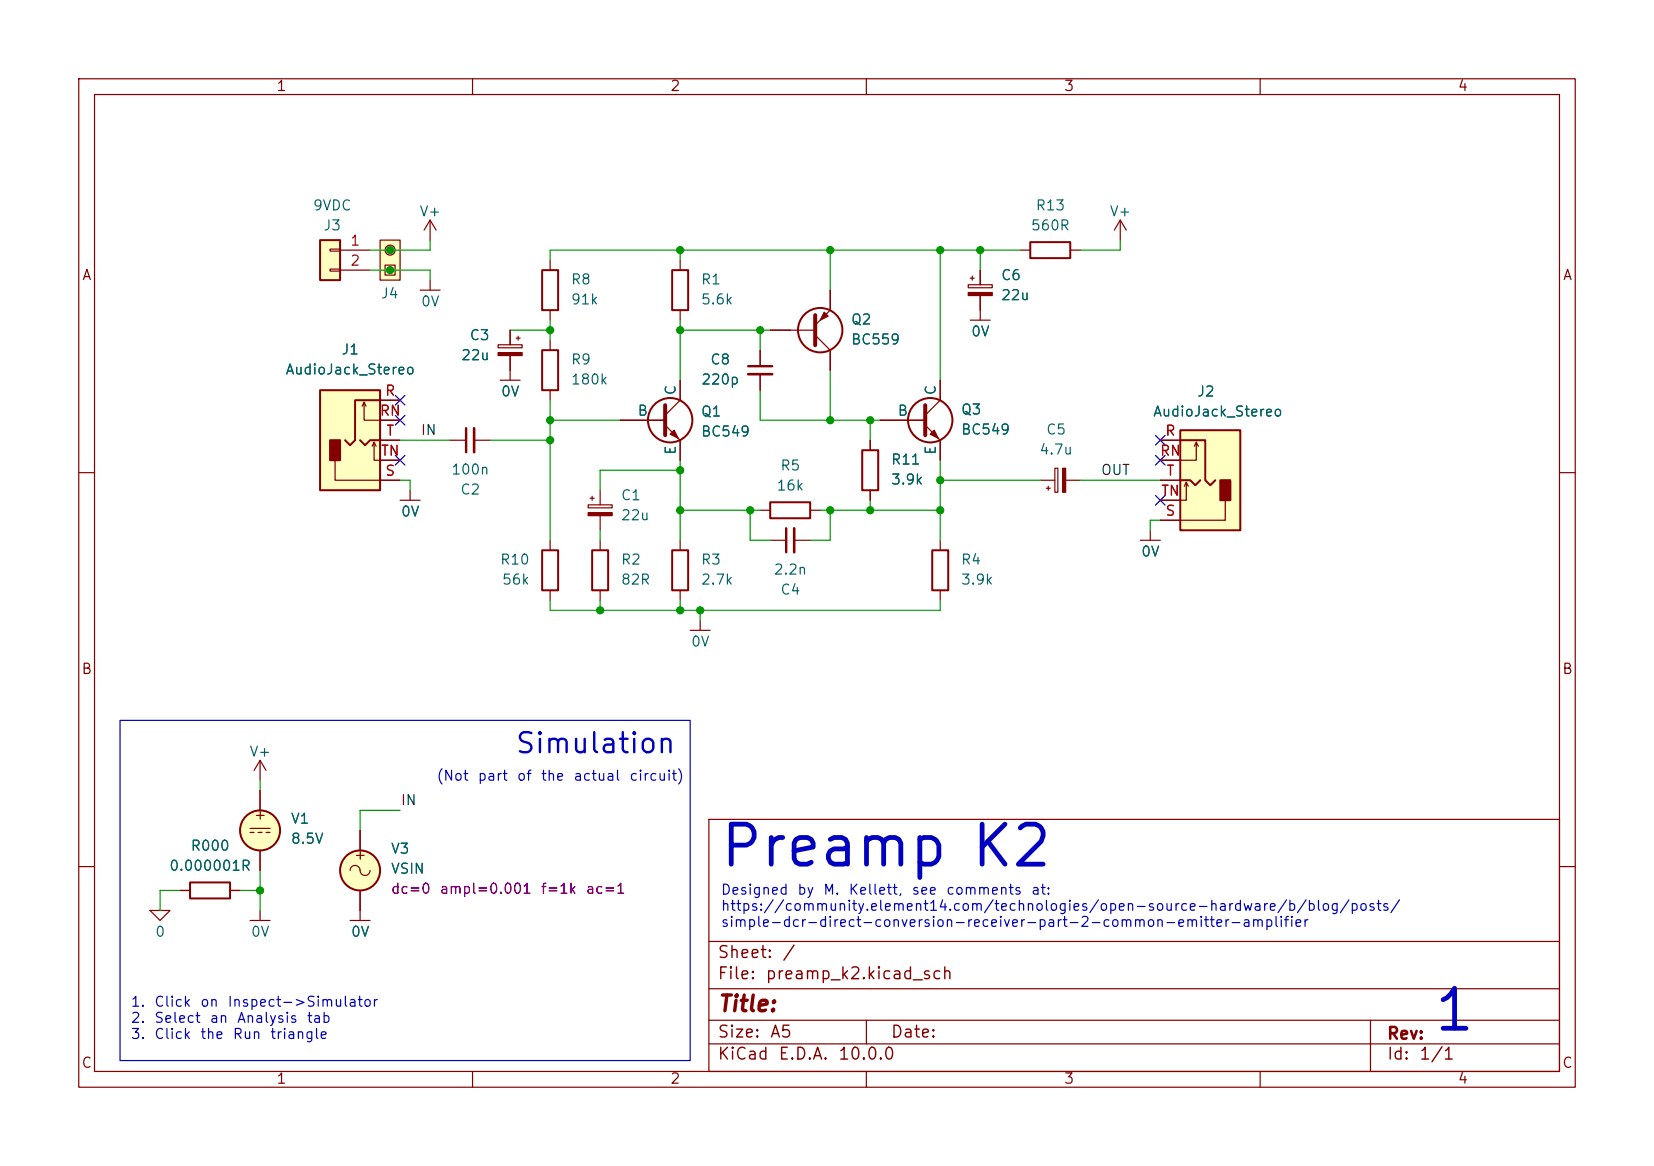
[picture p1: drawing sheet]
<svg xmlns="http://www.w3.org/2000/svg" width="210mm" height="148mm" viewBox="0 0 210 148" stroke-linecap="round" stroke-linejoin="round" font-family="sans-serif">
<g fill="none" stroke="#840000" stroke-width=".15">
<path d="M10 10h190v128h-190zM12 12h186v124h-186zM60 10v2M110 10v2M160 10v2M53.3 36.8h2.6M54.6 35.6v1.2M63.2 43.8h3.1v.3h-3.1zM64.8 41.9v1.9M64.8 45.1v1.9M65.5 42.9h.5M65.8 42.7v.5"/>
<path d="M10 60h2M50.8 63.5h2.5M52.1 62.2v1.3M69.8 68.6v1.3M69.8 74.9v1.3M88.9 78.7v1.3M198 60h2M87.6 80h2.6M10 110h2M90 104h108v32h-108zM90 119.5h108M198 110h2"/>
<path d="M60 136v2M90 132.5h108M90 129.5h108M90 125.5h108M110 136v2M110 129.5v3M160 136v2M174 129.5v6.5"/>
</g>
<path d="M68.8 69.9h2.1v5h-2.1z" fill="none" stroke="#840000" stroke-width=".25"/>
<path d="M63.2 44.8h3.1v.3h-3.1z" fill="#840000" stroke="#840000" stroke-width=".15"/>
<path d="M149.9 54.6h7.6v12.7h-7.6z" fill="#ffffc2"/>
<path d="M149.9 54.6h7.6v12.7h-7.6zM149.9 55.9h3.1v5.1l.7 .6 .6-.6M149.9 61h1.2l.7 .6 .6-.6" fill="none" stroke="#840000" stroke-width=".25"/>
<path d="M154.9 61h1.3v2.5h-1.3z" fill="#840000" stroke="#840000" stroke-width=".25"/>
<path d="M147.3 55.9h2.6M151.9 56.1l-.3 .5M152.1 56.6l-.2-.5v2.3h-4.6M97.8 68.6h2M100.8 68.6h2.1M147.3 61h2.6M150.6 61.2l-.2 .5M150.9 61.7l-.3-.5v2.3h-3.3M155.6 63.5v2.5h-8.3" fill="none" stroke="#840000" stroke-width=".15"/>
<path d="M99.8 67.1v3" fill="none" stroke="#840000" stroke-width=".3"/>
<path d="M100.8 67.1v3" fill="none" stroke="#840000" stroke-width=".33"/>
<path d="M40.6 49.5h7.7v12.7h-7.7z" fill="#ffffc2"/>
<path d="M40.6 49.5h7.7v12.7h-7.7zM45.7 55.9l.7 .6 .6-.6h1.3M48.3 50.8h-3.2v5.1l-.7 .6-.6-.6M85.3 69.9h2.1v5h-2.1z" fill="none" stroke="#840000" stroke-width=".25"/>
<path d="M41.9 55.9h1.3v2.5h-1.3z" fill="#840000" stroke="#840000" stroke-width=".25"/>
<path d="M42.5 58.4v2.6h8.3M46 51.6l.2-.5v2.2h4.6M46.2 51.1l.3 .5M47.2 56.6l.3-.5v2.3h3.3M47.5 56.1l.3 .5M48.3 50.8h2.5M48.3 55.9h2.5M96.5 44.5v2M96.5 47.5v2M86.4 68.6v1.3M86.4 74.9v1.3" fill="none" stroke="#840000" stroke-width=".15"/>
<path d="M95 46.5h3" fill="none" stroke="#840000" stroke-width=".3"/>
<path d="M95 47.5h3" fill="none" stroke="#840000" stroke-width=".33"/>
<path d="M40.6 30.5h2.6v5.1h-2.6z" fill="#ffffc2"/>
<path d="M40.6 30.5h2.6v5.1h-2.6zM97.8 63.8h5.1v2h-5.1z" fill="none" stroke="#840000" stroke-width=".25"/>
<path d="M41.9 31.6h1.3v.3h-1.3zM41.9 34.2h1.3v.2h-1.3zM43.2 31.8h3.8M43.2 34.3h3.8M96.5 64.8h1.3M102.9 64.8h1.2" fill="none" stroke="#840000" stroke-width=".15"/>
<path d="M48.3 30.5h2.5v5.1h-2.5z" fill="#ffffc2"/>
<g fill="none" stroke="#840000" stroke-width=".15">
<path d="M48.3 30.5h2.5v5.1h-2.5zM48.9 33.7h1.3v1.2h-1.3zM49.5 34.3h.1M49.5 31.8h.1M54.6 27.9l-.8 1.3M54.6 27.9l.8 1.3M54.6 27.9v2.6M69.8 33v1.3M69.8 39.4v1.2M86.4 33v1.3M86.4 39.4v1.2M105.4 36.8v2.6l-1.9 1.9"/>
<path d="M122.9 36.1h3.1v.4h-3.1zM123.2 35.3h.5M123.4 35.1v.5M124.5 34.3v1.8M124.5 37.5v3.1M129.5 31.8h1.3M135.9 31.8h1.3M142.2 27.9l-.7 1.3M142.2 27.9l.8 1.3M142.2 27.9v2.6M48.3 53.3h2.5M48.3 55.9h2.5"/>
<path d="M48.3 58.4h2.5M48.3 50.8h2.5M57.1 55.9h2.1M60.2 55.9h2M63.5 48.3h2.5M64.8 41.9v1.9M64.8 45.1v3.2M69.8 43.2v1.3M69.8 49.5v1.3M78.7 53.3h5.8M84.5 54l1.9 1.9v2.5M86.4 48.3v2.5l-1.9 1.9"/>
<path d="M96.5 44.5v2M96.5 47.5v2M97.8 41.9h5.7M103.5 42.5l1.9 2v2.5M110.5 55.9v1.3M111.8 53.3h5.7M117.5 54l1.9 1.9v2.5M119.4 48.3v2.5l-1.9 1.9M123.2 40.6h2.5M133.9 59.4h.4v3.1h-.4zM147.3 55.9h2.6M147.3 58.4h2.6"/>
<path d="M48.3 61h2.5M74.7 64.1h3v.4h-3zM74.9 63.2h.5M75.2 63v.5M76.2 62.2v1.9M76.2 65.5v1.8M76.2 68.6v1.3M76.2 74.9v1.3M110.5 62.2v1.3M119.4 68.6v1.3M119.4 74.9v1.3M132.1 61h1.8"/>
<path d="M132.8 62h.5M133.1 61.7v.5M135.3 61h1.9M144.8 68.6h2.5M146 67.3v1.3M147.3 61h2.6M147.3 66h2.6M147.3 63.5h2.6M33 96.5l-.7 1.3M33 96.5l.8 1.3M33 96.5v2.6M19 115.6h2.6l-1.3 1.2z"/>
<path d="M20.3 115.6h.1M22.9 113h1.2M29.2 113h1.3M31.7 116.8h2.6M31.7 105.2h2.6M31.7 105.7h.6M32.8 105.7h.5M33 100.3v2.6M33 108v2.5M33 115.6v1.2M33.8 105.7h.5M44.4 110.5a.67 .67 0 0 1 .8-.6 .67 .67 0 0 1 .6 .8 .64 .64 0 0 0 .7 .4 .64 .64 0 0 0 .5-.6"/>
<path d="M44.4 116.8h2.6M45.7 105.4v2.6M45.7 113v3.8"/>
<circle cx="49.5" cy="31.7" r=".63"/>
</g>
<g fill="none" stroke="#840000" stroke-width=".25">
<path d="M68.8 34.3h2.1v5.1h-2.1zM85.3 34.3h2.1v5.1h-2.1zM130.8 30.7h5.1v2.1h-5.1zM68.8 44.5h2.1v5h-2.1zM109.5 57.2h2v5h-2zM75.2 69.9h2v5h-2zM118.4 69.9h2v5h-2zM24.1 112h5.1v2h-5.1z"/>
<circle cx="85.1" cy="53.3" r="2.82"/>
<circle cx="104.1" cy="41.9" r="2.82"/>
<circle cx="118.1" cy="53.3" r="2.82"/>
<circle cx="33" cy="105.4" r="2.54"/>
<circle cx="45.7" cy="110.5" r="2.54"/>
</g>
<g fill="#840000" stroke="#840000" stroke-width=".15">
<path d="M74.7 65.1h3v.4h-3z"/>
<path d="M134.9 59.4h.4v3.1h-.4z"/>
<path d="M85.6 54.6l.5 1-1-.5z"/>
<path d="M104.6 39.6l.6 .5-1.1 .5z"/>
<path d="M118.1 55.1l.5-.5 .5 1z"/>
<path d="M122.9 37.1h3.1v.4h-3.1z"/>
</g>
<g fill="#ffffc2" stroke="#ffffc2" stroke-width=".13">
<circle cx="45.7" cy="110.5" r="2.54"/>
<circle cx="33" cy="105.4" r="2.54"/>
</g>
<path d="M84.5 51.4v3.8M103.5 40v3.8M117.5 51.4v3.8" fill="none" stroke="#840000" stroke-width=".51"/>
<path d="M59.2 54.4v3" fill="none" stroke="#840000" stroke-width=".3"/>
<path d="M60.2 54.4v3" fill="none" stroke="#840000" stroke-width=".33"/>
<g fill="none" stroke="#009600" stroke-width=".15">
<path d="M47 34.3h7.6v1.3M54.6 30.5v1.3h-7.6M86.4 31.8v1.2M105.4 31.8v5M119.4 31.8v16.5M124.5 31.8v2.5M129.5 31.8h-59.7v1.2M142.2 30.5v1.3h-5M50.8 55.9h6.3M62.2 55.9h7.6M64.8 41.9h5M69.8 40.6v2.6"/>
<path d="M69.8 50.8v17.8M69.8 53.3h8.9M86.4 59.7h-10.2v2.5M86.4 40.6v7.7M86.4 58.4v10.2M86.4 41.9h11.4M96.5 49.5v3.8h15.3M96.5 41.9v2.6M105.4 47v6.3M110.5 53.3v2.6M119.4 58.4v10.2M50.8 61h1.3v1.2"/>
<path d="M69.8 76.2v1.3h49.6v-1.3M76.2 67.3v1.3M76.2 76.2v1.3M86.4 76.2v1.3M86.4 64.8h10.1M88.9 77.5v1.2M95.2 64.8v3.8h2.6M104.1 64.8h15.3M105.4 64.8v3.8h-2.5M110.5 63.5v1.3M119.4 61h12.7M137.2 61h10.1"/>
<path d="M147.3 66h-1.3v1.3M33 99.1v1.2M22.9 113h-2.6v2.6M30.5 113h2.5M33 110.5v5.1M50.8 102.9h-5.1v2.5"/>
</g>
<path d="M50.2 57.8l1.2 1.2M50.2 52.7l1.2 1.2M50.2 50.2l1.2 1.2M51.4 57.8l-1.2 1.2M51.4 52.7l-1.2 1.2M51.4 50.2l-1.2 1.2M146.7 55.3l1.2 1.2M146.7 57.8l1.2 1.2M147.9 55.3l-1.2 1.2M147.9 57.8l-1.2 1.2M146.7 62.9l1.2 1.2M147.9 62.9l-1.2 1.2" fill="none" stroke="#000084" stroke-width=".15"/>
<path d="M15.2 91.4h72.4v43.2h-72.4z" fill="none" stroke="#0000c2" stroke-width=".15"/>
<g fill="#009600" stroke="#009600" stroke-width=".13">
<circle cx="76.2" cy="77.5" r=".46"/>
<circle cx="69.8" cy="53.3" r=".46"/>
<circle cx="69.8" cy="55.9" r=".46"/>
<circle cx="88.9" cy="77.5" r=".46"/>
<circle cx="86.4" cy="77.5" r=".46"/>
<circle cx="86.4" cy="64.8" r=".46"/>
<circle cx="86.4" cy="59.7" r=".46"/>
<circle cx="86.4" cy="31.8" r=".46"/>
<circle cx="95.2" cy="64.8" r=".46"/>
<circle cx="86.4" cy="41.9" r=".46"/>
<circle cx="96.5" cy="41.9" r=".46"/>
<circle cx="110.5" cy="64.8" r=".46"/>
<circle cx="119.4" cy="64.8" r=".46"/>
<circle cx="105.4" cy="64.8" r=".46"/>
<circle cx="49.5" cy="31.8" r=".46"/>
<circle cx="49.5" cy="34.3" r=".46"/>
<circle cx="69.8" cy="41.9" r=".46"/>
<circle cx="105.4" cy="53.3" r=".46"/>
<circle cx="110.5" cy="53.3" r=".46"/>
<circle cx="105.4" cy="31.8" r=".46"/>
<circle cx="124.5" cy="31.8" r=".46"/>
<circle cx="119.4" cy="31.8" r=".46"/>
<circle cx="119.4" cy="61" r=".46"/>
<circle cx="33" cy="113" r=".46"/>
</g>
<g font-size="5.1" fill="#0000c2">
<text x="91.1" y="111.2">Preamp K2</text>
<text x="181.8" y="132.1">1</text>
</g>
<text font-size="2.5" fill="#0000c2" x="65.3" y="96.2">Simulation</text>
<text font-size="2" fill="#840000" x="91" y="128.9">Title:</text>
<g font-size="1.5" fill="#840000">
<text x="91" y="124.7">File:</text>
<text x="91" y="122">Sheet:</text>
<text x="97.1" y="124.7">preamp_k2.kicad_sch</text>
<text x="99.2" y="122">/</text>
<text x="91" y="134.9">KiCad</text>
<text x="91" y="132.1">Size:</text>
<text x="97.7" y="132.1">A5</text>
<text x="98.7" y="134.9">E.D.A.</text>
<text x="106.3" y="134.9">10.0.0</text>
<text x="113" y="132.1">Date:</text>
<text x="176" y="132.3">Rev:</text>
<text x="176" y="134.9">Id:</text>
<text x="180.1" y="134.9">1/1</text>
</g>
<g font-size="1.3" fill="#840000">
<text x="35" y="11.9">1</text>
<text x="85" y="11.9">2</text>
<text x="135" y="11.9">3</text>
<text x="185" y="11.9">4</text>
<text x="10.3" y="35.9">A</text>
<text x="198.4" y="35.9">A</text>
<text x="10.3" y="85.9">B</text>
<text x="198.3" y="85.9">B</text>
<text x="32.1" y="104.4">+</text>
<text x="44.8" y="109.4">+</text>
<text x="10.3" y="135.9">C</text>
<text x="35" y="137.9">1</text>
<text x="85" y="137.9">2</text>
<text x="135" y="137.9">3</text>
<text x="185" y="137.9">4</text>
<text x="198.3" y="135.9">C</text>
</g>
<g font-size="1.3" fill="#006464">
<text x="39.6" y="27">9VDC</text>
<text x="41" y="29.6">J3</text>
<text x="53.2" y="27.8">V+</text>
<text x="130.8" y="29.6">560R</text>
<text x="131.4" y="27">R13</text>
<text x="140.8" y="27.8">V+</text>
<text x="127" y="35.9">C6</text>
<text x="48.3" y="38.2">J4</text>
<text x="53.4" y="39.2">0V</text>
<text x="72.4" y="36.4">R8</text>
<text x="72.4" y="39">91k</text>
<text x="88.9" y="36.4">R1</text>
<text x="88.9" y="39">5.6k</text>
<text x="108" y="41.5">Q2</text>
<text x="127" y="38.4">22u</text>
<text x="36.2" y="47.9">AudioJack_Stereo</text>
<text x="43.3" y="45.3">J1</text>
<text x="58.4" y="46">22u</text>
<text x="59.5" y="43.5">C3</text>
<text x="72.4" y="46.6">R9</text>
<text x="90.1" y="46.6">C8</text>
<text x="108" y="44">BC559</text>
<text x="123.2" y="43">0V</text>
<text x="63.5" y="50.6">0V</text>
<text x="72.4" y="49.1">180k</text>
<text x="80.9" y="53.1">B</text>
<text x="86.1" y="50.3" transform="rotate(-90 86.1 50.3)">C</text>
<text x="88.9" y="53.2">Q1</text>
<text x="88.9" y="49.1">220p</text>
<text x="113.9" y="53.1">B</text>
<text x="119.1" y="50.3" transform="rotate(-90 119.1 50.3)">C</text>
<text x="121.9" y="52.9">Q3</text>
<text x="146.3" y="53.2">AudioJack_Stereo</text>
<text x="151.9" y="50.6">J2</text>
<text x="86.1" y="57.8" transform="rotate(-90 86.1 57.8)">E</text>
<text x="88.9" y="55.7">BC549</text>
<text x="113" y="59.3">R11</text>
<text x="119.1" y="57.8" transform="rotate(-90 119.1 57.8)">E</text>
<text x="121.9" y="55.5">BC549</text>
<text x="131.9" y="58">4.7u</text>
<text x="132.7" y="55.5">C5</text>
<text x="50.8" y="65.9">0V</text>
<text x="57.2" y="60.6">100n</text>
<text x="58.4" y="63.1">C2</text>
<text x="78.7" y="63.8">C1</text>
<text x="98.5" y="62.6">16k</text>
<text x="99" y="60">R5</text>
<text x="113" y="61.8">3.9k</text>
<text x="63.4" y="72">R10</text>
<text x="78.7" y="72">R2</text>
<text x="78.7" y="66.4">22u</text>
<text x="88.9" y="72">R3</text>
<text x="121.9" y="72">R4</text>
<text x="144.8" y="71">0V</text>
<text x="63.6" y="74.5">56k</text>
<text x="78.7" y="74.5">82R</text>
<text x="88.9" y="74.5">2.7k</text>
<text x="98.1" y="73.3">2.2n</text>
<text x="99" y="75.8">C4</text>
<text x="121.9" y="74.5">3.9k</text>
<text x="87.6" y="82.4">0V</text>
<text x="31.6" y="96.4">V+</text>
<text x="36.8" y="104.9">V1</text>
<text x="36.8" y="107.4">8.5V</text>
<text x="21.4" y="110.8">0.000001R</text>
<text x="24.1" y="108.3">R000</text>
<text x="49.5" y="108.7">V3</text>
<text x="49.5" y="111.2">VSIN</text>
<text x="19.6" y="119.2">0</text>
<text x="31.8" y="119.2">0V</text>
<text x="44.5" y="119.2">0V</text>
</g>
<g font-size="1.3" fill="#a90000">
<text x="44.4" y="31.5">1</text>
<text x="44.4" y="34">2</text>
<text x="48.1" y="53.1">RN</text>
<text x="48.8" y="50.5">R</text>
<text x="48.3" y="58.2">TN</text>
<text x="48.9" y="55.6">T</text>
<text x="147.2" y="58.2">RN</text>
<text x="147.9" y="55.6">R</text>
<text x="48.8" y="60.7">S</text>
<text x="147.3" y="63.2">TN</text>
<text x="147.9" y="65.8">S</text>
<text x="148" y="60.7">T</text>
</g>
<g font-size="1.3" fill="#0f0f0f">
<text x="53.3" y="55.5">IN</text>
<text x="139.7" y="60.6">OUT</text>
<text x="50.8" y="102.5">IN</text>
</g>
<g font-size="1.3" fill="#0000c2">
<text x="55.3" y="99.4">(Not</text>
<text x="60.6" y="99.4">part</text>
<text x="65.5" y="99.4">of</text>
<text x="68.6" y="99.4">the</text>
<text x="72.7" y="99.4">actual</text>
<text x="79.8" y="99.4">circuit)</text>
<text x="91.4" y="113.9">Designed</text>
<text x="101.1" y="113.9">by</text>
<text x="104.4" y="113.9">M.</text>
<text x="107.7" y="113.9">Kellett,</text>
<text x="115.7" y="113.9">see</text>
<text x="120" y="113.9">comments</text>
<text x="130.8" y="113.9">at:</text>
<text x="91.4" y="115.9">https://community.element14.com/technologies/open-source-hardware/b/blog/posts/</text>
<text x="91.4" y="118">simple-dcr-direct-conversion-receiver-part-2-common-emitter-amplifier</text>
<text x="16.5" y="128.1">1.</text>
<text x="16.5" y="130.2">2.</text>
<text x="19.5" y="128.1">Click</text>
<text x="19.5" y="130.2">Select</text>
<text x="25.3" y="128.1">on</text>
<text x="26.5" y="130.2">an</text>
<text x="28.8" y="128.1">Inspect-&gt;Simulator</text>
<text x="30" y="130.2">Analysis</text>
<text x="38.9" y="130.2">tab</text>
<text x="16.5" y="132.2">3.</text>
<text x="19.5" y="132.2">Click</text>
<text x="25.3" y="132.2">the</text>
<text x="29.5" y="132.2">Run</text>
<text x="34.2" y="132.2">triangle</text>
</g>
<g font-size="1.3" fill="#840084">
<text x="49.5" y="113.8">dc=0</text>
<text x="55.7" y="113.8">ampl=0.001</text>
<text x="68.6" y="113.8">f=1k</text>
<text x="74.3" y="113.8">ac=1</text>
</g>
</svg>
